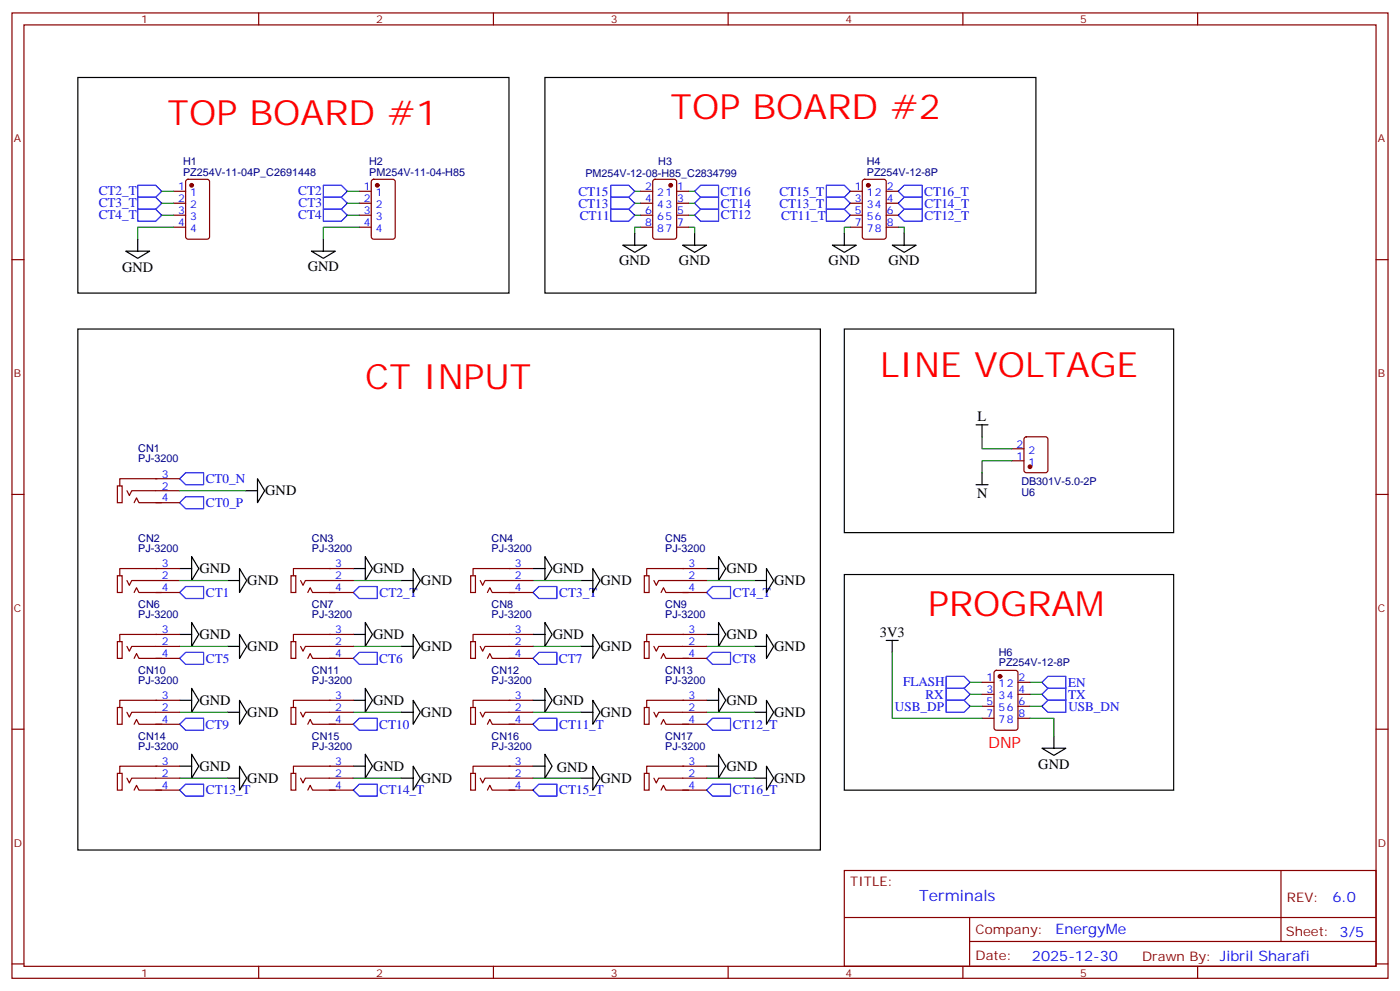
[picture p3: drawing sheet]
<svg xmlns="http://www.w3.org/2000/svg" width="412mm" height="292mm" viewBox="0 0 412 292" stroke-linecap="round" stroke-linejoin="round" font-family="sans-serif">
<g fill="none" stroke="#00f" stroke-width=".35">
<path d="M40.6 58.1h5.3l1.7 1.8-1.7 1.7h-5.3zM40.6 54.6h5.3l1.7 1.7-1.7 1.8h-5.3zM95.2 58.1h5.3l1.8 1.8-1.8 1.7h-5.3zM95.2 54.6h5.3l1.8 1.7-1.8 1.8h-5.3zM179.9 58.1h5.3l1.8 1.8-1.8 1.7h-5.3zM179.9 54.6h5.3l1.8 1.7-1.8 1.8h-5.3zM204.6 56.3l1.8-1.7h5.3v3.5h-5.3zM204.6 59.9l1.8-1.8h5.3v3.5h-5.3zM243.4 54.6h5.3l1.8 1.7-1.8 1.8h-5.3zM243.4 58.1h5.3l1.8 1.8-1.8 1.7h-5.3zM264.6 59.9l1.7-1.8h5.3v3.5h-5.3zM266.3 54.6h5.3v3.5h-5.3l-1.7-1.8z"/>
<path d="M40.6 61.6h5.3l1.7 1.8-1.7 1.8h-5.3zM95.2 61.6h5.3l1.8 1.8-1.8 1.8h-5.3zM179.9 61.6h5.3l1.8 1.8-1.8 1.8h-5.3zM204.6 63.4l1.8-1.8h5.3v3.6h-5.3zM243.4 61.6h5.3l1.8 1.8-1.8 1.8h-5.3zM266.3 61.6h5.3v3.6h-5.3l-1.7-1.8zM52.9 141l1.8-1.8h5.3v3.6h-5.3zM52.9 148.1l1.8-1.8h5.3v3.5h-5.3zM52.9 174.5l1.8-1.7h5.3v3.5h-5.3zM104.1 174.5l1.7-1.7h5.3v3.5h-5.3zM157 174.5l1.7-1.7h5.3v3.5h-5.3zM208.1 174.5l1.8-1.7h5.3v3.5h-5.3z"/>
<path d="M52.9 193.9l1.8-1.7h5.3v3.5h-5.3zM104.1 193.9l1.7-1.7h5.3v3.5h-5.3zM157 193.9l1.7-1.7h5.3v3.5h-5.3zM208.1 193.9l1.8-1.7h5.3v3.5h-5.3zM278.7 199.2h5.3l1.8 1.8-1.8 1.7h-5.3zM52.9 213.3l1.8-1.7h5.3v3.5h-5.3zM104.1 213.3l1.7-1.7h5.3v3.5h-5.3zM157 213.3l1.7-1.7h5.3v3.5h-5.3zM208.1 213.3l1.8-1.7h5.3v3.5h-5.3zM278.7 202.7h5.3l1.8 1.8-1.8 1.8h-5.3zM278.7 206.3h5.3l1.8 1.7-1.8 1.8h-5.3zM306.9 204.5l1.8-1.8h5.3v3.6h-5.3z"/>
<path d="M306.9 201l1.8-1.8h5.3v3.5h-5.3zM306.9 208l1.8-1.7h5.3v3.5h-5.3zM52.9 232.7l1.8-1.7h5.3v3.5h-5.3zM104.1 232.7l1.7-1.7h5.3v3.5h-5.3zM157 232.7l1.7-1.7h5.3v3.5h-5.3zM208.1 232.7l1.8-1.7h5.3v3.5h-5.3z"/>
</g>
<g fill="none" stroke="#870000" stroke-width=".35">
<path d="M3.5 3.8h405.4v284.3h-405.4zM7.1 7.3h398.2v277.3h-398.2zM76.2 3.8v3.5M145.3 3.8v3.5M214.5 3.8v3.5M283.6 3.8v3.5M352.8 3.8v3.5M51.2 56.3h3.5M51.2 59.9h3.5M54.9 53l.5-.2h5.6l.7 .4v16.5l-.4 .7h-5.9l-.7-.4v-16.5zM105.8 56.3h3.6M105.8 59.9h3.6"/>
<path d="M109.6 53l.5-.2h5.6l.7 .4v16.5l-.4 .7h-5.9l-.7-.4v-16.5zM188.7 56.3h3.6M188.7 59.9h3.6M192.5 53l.5-.2h5.6l.7 .4v16.5l-.4 .7h-5.9l-.7-.4v-16.5zM199.3 56.3h3.5M199.3 59.9h3.5M250.5 56.3h3.5M250.5 59.9h3.5M254.2 53l.5-.2h5.6l.7 .4 .1 16.5-.5 .7h-5.9l-.6-.4-.1-16.5zM261.1 56.3h3.5M261.1 59.9h3.5M3.5 76.5h3.6"/>
<path d="M51.2 63.4h3.5M51.2 66.9h3.5M105.8 63.4h3.6M105.8 66.9h3.6M188.7 63.4h3.6M188.7 66.9h3.6M199.3 63.4h3.5M199.3 66.9h3.5M250.5 63.4h3.5M250.5 66.9h3.5M261.1 63.4h3.5M261.1 66.9h3.5"/>
<path d="M405.3 76.5h3.6M298.1 132.2h3.5M298.1 135.7h3.5M301.9 128.9l.4-.2h5.7l.6 .4 .1 9.4-.5 .7h-5.9l-.6-.4-.1-9.4zM3.5 145.6h3.6M34.6 143.1h1.4v5h-1.4zM37.4 144.5l.7 1.4 .7-1.4h14.1M39.5 148.1l.7-1.5 .7 1.5h6.7M45.9 148.1h7M45.9 141h7M46.2 141h-10.9v2.1M405.3 145.6h3.6"/>
<path d="M34.6 169.6h1.4v4.9h-1.4zM37.4 171l.7 1.4 .7-1.4h14.1M39.5 174.5l.7-1.4 .7 1.4h6.7M45.9 174.5h7M45.9 167.5h7M46.2 167.5h-10.9v2.1M85.7 169.6h1.4v4.9h-1.4zM88.5 171l.8 1.4 .7-1.4h14.1M90.7 174.5l.7-1.4 .7 1.4h6.7M97 174.5h7.1M97 167.5h7.1M97.4 167.5h-11v2.1"/>
<path d="M138.6 169.6h1.5v4.9h-1.5zM141.5 171l.7 1.4 .7-1.4h14.1M143.6 174.5l.7-1.4 .7 1.4h6.7M149.9 174.5h7.1M149.9 167.5h7.1M150.3 167.5h-11v2.1M189.8 169.6h1.4v4.9h-1.4zM192.6 171l.7 1.4 .7-1.4h14.1M194.7 174.5l.7-1.4 .7 1.4h6.7M201.1 174.5h7M201.1 167.5h7M201.4 167.5h-10.9v2.1"/>
<path d="M34.6 189h1.4v4.9h-1.4zM37.4 190.4l.7 1.4 .7-1.4h14.1M39.5 193.9l.7-1.4 .7 1.4h6.7M45.9 193.9h7M45.9 186.9h7M46.2 186.9h-10.9v2.1M85.7 189h1.4v4.9h-1.4zM88.5 190.4l.8 1.4 .7-1.4h14.1M90.7 193.9l.7-1.4 .7 1.4h6.7M97 193.9h7.1M97 186.9h7.1M97.4 186.9h-11v2.1"/>
<path d="M138.6 189h1.5v4.9h-1.5zM141.5 190.4l.7 1.4 .7-1.4h14.1M143.6 193.9l.7-1.4 .7 1.4h6.7M149.9 193.9h7.1M149.9 186.9h7.1M150.3 186.9h-11v2.1M189.8 189h1.4v4.9h-1.4zM192.6 190.4l.7 1.4 .7-1.4h14.1M194.7 193.9l.7-1.4 .7 1.4h6.7M201.1 193.9h7M201.1 186.9h7M201.4 186.9h-10.9v2.1"/>
<path d="M293 197.7l.5-.3h5.7l.6 .5 .1 16.5-.5 .6-5.9 .1-.6-.5-.1-16.4zM3.5 214.8h3.6M34.6 208.4h1.4v4.9h-1.4zM37.4 209.8l.7 1.4 .7-1.4h14.1M39.5 213.3l.7-1.4 .7 1.4h6.7M45.9 213.3h7M45.9 206.3h7M46.2 206.3h-10.9v2.1M85.7 208.4h1.4v4.9h-1.4zM88.5 209.8l.8 1.4 .7-1.4h14.1M90.7 213.3l.7-1.4 .7 1.4h6.7M97 213.3h7.1"/>
<path d="M97 206.3h7.1M97.4 206.3h-11v2.1M138.6 208.4h1.5v4.9h-1.5zM141.5 209.8l.7 1.4 .7-1.4h14.1M143.6 213.3l.7-1.4 .7 1.4h6.7M149.9 213.3h7.1M149.9 206.3h7.1M150.3 206.3h-11v2.1M189.8 208.4h1.4v4.9h-1.4zM192.6 209.8l.7 1.4 .7-1.4h14.1M194.7 213.3l.7-1.4 .7 1.4h6.7M201.1 213.3h7"/>
<path d="M201.1 206.3h7M201.4 206.3h-10.9v2.1M289.3 201h3.5M289.3 211.6h3.5M289.3 204.5h3.5M289.3 208h3.5M299.9 201h3.5M299.9 211.6h3.5M299.9 204.5h3.5M299.9 208h3.5M405.3 214.8h3.6M34.6 227.8h1.4v4.9h-1.4z"/>
<path d="M37.4 229.2l.7 1.4 .7-1.4h14.1M39.5 232.7l.7-1.4 .7 1.4h6.7M45.9 232.7h7M45.9 225.7h7M46.2 225.7h-10.9v2.1M85.7 227.8h1.4v4.9h-1.4zM88.5 229.2l.8 1.4 .7-1.4h14.1M90.7 232.7l.7-1.4 .7 1.4h6.7M97 232.7h7.1M97 225.7h7.1M97.4 225.7h-11v2.1M138.6 227.8h1.5v4.9h-1.5z"/>
<path d="M141.5 229.2l.7 1.4 .7-1.4h14.1M143.6 232.7l.7-1.4 .7 1.4h6.7M149.9 232.7h7.1M149.9 225.7h7.1M150.3 225.7h-11v2.1M189.8 227.8h1.4v4.9h-1.4zM192.6 229.2l.7 1.4 .7-1.4h14.1M194.7 232.7l.7-1.4 .7 1.4h6.7M201.1 232.7h7M201.1 225.7h7M201.4 225.7h-10.9v2.1M248.7 256.4h156.6v28.2h-156.6z"/>
<path d="M377.3 256.4v20.9M248.7 270.2h156.5M285.6 277.3h119.6M285.6 270.2v14.2M3.5 283.9h3.6M76.2 284.6v3.5M145.3 284.6v3.5M214.5 284.6v3.5M283.6 284.6v3.5M352.8 284.6v3.5M405.3 283.9h3.6"/>
</g>
<g fill="#870000" stroke="#870000" stroke-width=".35">
<circle cx="303.4" cy="137.5" r=".53"/>
<circle cx="111.1" cy="54.6" r=".53"/>
<circle cx="56.4" cy="54.6" r=".53"/>
<circle cx="255.8" cy="54.6" r=".53"/>
<circle cx="197.6" cy="54.6" r=".53"/>
<circle cx="294.6" cy="199.2" r=".53"/>
</g>
<g fill="none" stroke="#000" stroke-width=".35">
<path d="M22.9 22.8h127v63.5h-127zM160.5 22.8h144.7v63.5h-144.7zM37 74h7.1l-3.5 2.1zM40.6 70.4v3.6M91.7 74h7.1l-3.6 2.1zM95.2 70.4v3.6M183.4 72.2h7.1l-3.5 2.1zM187 68.7v3.5M201.1 72.2h7l-3.5 2.1zM204.6 68.7v3.5M245.2 72.2h7l-3.5 2.1zM248.7 68.7v3.5"/>
<path d="M262.8 72.2h7.1l-3.6 2.1zM266.3 68.7v3.5M22.9 96.9h218.8v153.5h-218.8zM248.7 96.9h97v60h-97zM287.5 125.1h3.5M289.3 125.1v3.6M289.3 139.2v3.6M72.3 144.5h3.5M75.8 141l2.2 3.5-2.2 3.6zM287.5 142.8h3.5M52.9 167.5h3.5M56.4 163.9l2.2 3.6-2.2 3.5z"/>
<path d="M67 171h3.6M70.6 167.5l2.1 3.5-2.1 3.5zM104.1 167.5h3.5M107.6 163.9l2.1 3.6-2.1 3.5zM118.2 171h3.5M121.7 167.5l2.1 3.5-2.1 3.5zM157 167.5h3.5M160.5 163.9l2.1 3.6-2.1 3.5zM171.1 171h3.5M174.6 167.5l2.1 3.5-2.1 3.5zM208.1 167.5h3.6M211.7 163.9l2.1 3.6-2.1 3.5z"/>
<path d="M222.2 171h3.6M225.8 167.5l2.1 3.5-2.1 3.5zM248.7 169.2h97v63.5h-97zM52.9 186.9h3.5M56.4 183.3l2.2 3.6-2.2 3.5zM67 190.4h3.6M70.6 186.9l2.1 3.5-2.1 3.5zM104.1 186.9h3.5M107.6 183.3l2.1 3.6-2.1 3.5zM118.2 190.4h3.5M121.7 186.9l2.1 3.5-2.1 3.5zM157 186.9h3.5"/>
<path d="M160.5 183.3l2.1 3.6-2.1 3.5zM171.1 190.4h3.5M174.6 186.9l2.1 3.5-2.1 3.5zM208.1 186.9h3.6M211.7 183.3l2.1 3.6-2.1 3.5zM222.2 190.4h3.6M225.8 186.9l2.1 3.5-2.1 3.5zM261.1 188.6h3.5M262.8 188.6v3.6M52.9 206.3h3.5M56.4 202.7l2.2 3.6-2.2 3.5zM67 209.8h3.6"/>
<path d="M70.6 206.3l2.1 3.5-2.1 3.5zM104.1 206.3h3.5M107.6 202.7l2.1 3.6-2.1 3.5zM118.2 209.8h3.5M121.7 206.3l2.1 3.5-2.1 3.5zM157 206.3h3.5M160.5 202.7l2.1 3.6-2.1 3.5zM171.1 209.8h3.5M174.6 206.3l2.1 3.5-2.1 3.5zM208.1 206.3h3.6M211.7 202.7l2.1 3.6-2.1 3.5zM222.2 209.8h3.6"/>
<path d="M225.8 206.3l2.1 3.5-2.1 3.5zM310.4 216.9v3.5M52.9 225.7h3.5M56.4 222.1l2.2 3.6-2.2 3.5zM67 229.2h3.6M70.6 225.7l2.1 3.5-2.1 3.5zM104.1 225.7h3.5M107.6 222.1l2.1 3.6-2.1 3.5zM118.2 229.2h3.5M121.7 225.7l2.1 3.5-2.1 3.5zM157 225.7h3.5M160.5 222.1l2.1 3.6-2.1 3.5z"/>
<path d="M171.1 229.2h3.5M174.6 225.7l2.1 3.5-2.1 3.5zM208.1 225.7h3.6M211.7 222.1l2.1 3.6-2.1 3.5zM222.2 229.2h3.6M225.8 225.7l2.1 3.5-2.1 3.5zM306.9 220.4h7.1l-3.6 2.1z"/>
</g>
<g fill="none" stroke="#008700" stroke-width=".35">
<path d="M47.6 59.9h3.6M47.6 56.3h3.6M102.3 59.9h3.5M102.3 56.3h3.5M187 59.9h1.7M187 56.3h1.7M202.8 59.9h1.8M202.8 56.3h1.8M47.6 63.4h3.6M51.2 66.9h-10.6v3.5M102.3 63.4h3.5M105.8 66.9h-10.6v3.5"/>
<path d="M187 63.4h1.7M188.7 66.9h-1.7v1.8M202.8 66.9h1.8v1.8M202.8 63.4h1.8M250.5 66.9h-1.8v1.8M264.6 66.9h1.7v1.8M289.3 128.7v3.5h8.8M298.1 135.7h-8.8v3.5M52.9 144.5h19.4M52.9 171h14.1M104.1 171h14.1M157 171h14.1"/>
<path d="M208.1 171h14.1M52.9 190.4h14.1M104.1 190.4h14.1M157 190.4h14.1M208.1 190.4h14.1M262.8 192.2v19.4h26.5M52.9 209.8h14.1M104.1 209.8h14.1M157 209.8h14.1M208.1 209.8h14.1M285.8 201h3.5M285.8 204.5h3.5"/>
<path d="M285.8 208h3.5M303.4 211.6h7v5.3M303.4 201h3.5M303.4 204.5h3.5M303.4 208h3.5M52.9 229.2h14.1M104.1 229.2h14.1M157 229.2h14.1M208.1 229.2h14.1"/>
</g>
<g font-size="10.2" fill="#f00">
<text x="197.6" y="35.2">TOP BOARD #2</text>
<text x="49.4" y="36.9">TOP BOARD #1</text>
<text x="259.3" y="111">LINE VOLTAGE</text>
<text x="107.6" y="114.5">CT INPUT</text>
<text x="273.4" y="181.6">PROGRAM</text>
</g>
<text font-size="4.6" fill="#f00" x="291" y="220.4">DNP</text>
<text font-size="4.6" fill="#00f" x="270.8" y="265.4">Terminals</text>
<g font-size="4.2">
<text x="36" y="80">GND</text>
<text x="90.6" y="79.9">GND</text>
<text x="182.4" y="78.2">GND</text>
<text x="200" y="78.2">GND</text>
<text x="244.1" y="78.2">GND</text>
<text x="261.7" y="78.2">GND</text>
<text x="288" y="124">L</text>
<text x="78.1" y="145.9">GND</text>
<text x="287.8" y="146.7">N</text>
<text x="58.7" y="168.9">GND</text>
<text x="72.8" y="172.4">GND</text>
<text x="109.9" y="168.9">GND</text>
<text x="124" y="172.4">GND</text>
<text x="162.8" y="168.9">GND</text>
<text x="176.9" y="172.4">GND</text>
<text x="214" y="168.9">GND</text>
<text x="228.1" y="172.4">GND</text>
<text x="58.7" y="188.3">GND</text>
<text x="72.8" y="191.8">GND</text>
<text x="109.9" y="188.3">GND</text>
<text x="124" y="191.8">GND</text>
<text x="162.8" y="188.3">GND</text>
<text x="176.9" y="191.8">GND</text>
<text x="214" y="188.3">GND</text>
<text x="228.1" y="191.8">GND</text>
<text x="259.2" y="187.5">3V3</text>
<text x="58.7" y="207.7">GND</text>
<text x="109.9" y="207.7">GND</text>
<text x="162.8" y="207.7">GND</text>
<text x="214" y="207.7">GND</text>
<text x="72.8" y="211.2">GND</text>
<text x="124" y="211.2">GND</text>
<text x="176.9" y="211.2">GND</text>
<text x="228.1" y="211.2">GND</text>
<text x="58.7" y="227.1">GND</text>
<text x="109.9" y="227.1">GND</text>
<text x="164" y="227.4">GND</text>
<text x="214" y="227.1">GND</text>
<text x="305.9" y="226.4">GND</text>
<text x="72.8" y="230.6">GND</text>
<text x="124" y="230.6">GND</text>
<text x="176.9" y="230.6">GND</text>
<text x="228.1" y="230.6">GND</text>
</g>
<g font-size="4.2" fill="#00f">
<text x="392.5" y="265.7">6.0</text>
<text x="310.9" y="275.2">EnergyMe</text>
<text x="304" y="283">2025-12-30</text>
</g>
<g font-size="3.9" fill="#00f">
<text x="29.1" y="57.5">CT2_T</text>
<text x="87.9" y="57.5">CT2</text>
<text x="170.4" y="57.6">CT15</text>
<text x="212.3" y="57.7">CT16</text>
<text x="229.6" y="57.6">CT15_T</text>
<text x="272.2" y="57.7">CT16_T</text>
<text x="29.1" y="61">CT3_T</text>
<text x="29.1" y="64.6">CT4_T</text>
<text x="87.9" y="64.6">CT4</text>
<text x="88" y="61.1">CT3</text>
<text x="170.4" y="61.1">CT13</text>
<text x="170.8" y="64.7">CT11</text>
<text x="212.4" y="64.6">CT12</text>
<text x="212.4" y="61.1">CT14</text>
<text x="229.6" y="61.1">CT13_T</text>
<text x="230.1" y="64.7">CT11_T</text>
<text x="272.3" y="61.1">CT14_T</text>
<text x="272.3" y="64.7">CT12_T</text>
<text x="60.6" y="142.3">CT0_N</text>
<text x="60.7" y="149.3">CT0_P</text>
<text x="60.7" y="175.9">CT1</text>
<text x="111.8" y="175.8">CT2_T</text>
<text x="164.7" y="175.8">CT3_T</text>
<text x="215.9" y="175.8">CT4_T</text>
<text x="60.7" y="195.2">CT5</text>
<text x="111.7" y="195.2">CT6</text>
<text x="164.7" y="195.2">CT7</text>
<text x="215.8" y="195.2">CT8</text>
<text x="266" y="202.1">FLASH</text>
<text x="314.7" y="202.3">EN</text>
<text x="263.6" y="209.3">USB_DP</text>
<text x="272.6" y="205.8">RX</text>
<text x="314.6" y="205.8">TX</text>
<text x="314.7" y="209.3">USB_DN</text>
<text x="60.6" y="214.6">CT9</text>
<text x="111.7" y="214.6">CT10</text>
<text x="164.7" y="214.6">CT11_T</text>
<text x="215.9" y="214.6">CT12_T</text>
<text x="60.7" y="234">CT13_T</text>
<text x="111.8" y="234">CT14_T</text>
<text x="164.7" y="234">CT15_T</text>
<text x="215.9" y="234">CT16_T</text>
</g>
<g font-size="3.9" fill="#800">
<text x="250.5" y="261">TITLE:</text>
<text x="379.1" y="265.7">REV:</text>
<text x="287.4" y="275.2">Company:</text>
<text x="378.7" y="275.8">Sheet: 3/5</text>
<text x="287.4" y="282.9">Date:</text>
<text x="336.4" y="282.9">Drawn By: Jibril Sharafi</text>
</g>
<g font-size="3.2" fill="#800">
<text x="41.6" y="6.8">1</text>
<text x="110.8" y="6.8">2</text>
<text x="179.9" y="6.8">3</text>
<text x="249.1" y="6.8">4</text>
<text x="318.2" y="6.8">5</text>
<text x="4.1" y="41.9">A</text>
<text x="405.9" y="41.9">A</text>
<text x="4.1" y="111.1">B</text>
<text x="405.9" y="111.1">B</text>
<text x="4.1" y="180.2">C</text>
<text x="405.9" y="180.2">C</text>
<text x="4.1" y="249.3">D</text>
<text x="405.9" y="249.3">D</text>
<text x="41.6" y="287.6">1</text>
<text x="110.8" y="287.6">2</text>
<text x="179.9" y="287.6">3</text>
<text x="249.1" y="287.6">4</text>
<text x="318.2" y="287.6">5</text>
</g>
<g font-size="3.2" fill="#000080">
<text x="53.9" y="51.8">PZ254V-11-04P_C2691448</text>
<text x="53.9" y="48.7">H1</text>
<text x="108.8" y="51.8">PM254V-11-04-H85</text>
<text x="108.8" y="48.6">H2</text>
<text x="172.4" y="52.2">PM254V-12-08-H85_C2834799</text>
<text x="193.9" y="48.7">H3</text>
<text x="255.4" y="51.8">PZ254V-12-8P</text>
<text x="255.4" y="48.7">H4</text>
<text x="40.7" y="136.2">PJ-3200</text>
<text x="40.7" y="133.2">CN1</text>
<text x="300.9" y="143">DB301V-5.0-2P</text>
<text x="300.9" y="146">U6</text>
<text x="40.7" y="159.6">CN2</text>
<text x="91.9" y="159.6">CN3</text>
<text x="144.8" y="159.6">CN4</text>
<text x="196" y="159.6">CN5</text>
<text x="40.7" y="162.7">PJ-3200</text>
<text x="91.9" y="162.7">PJ-3200</text>
<text x="144.8" y="162.7">PJ-3200</text>
<text x="196" y="162.7">PJ-3200</text>
<text x="40.7" y="179">CN6</text>
<text x="91.9" y="179">CN7</text>
<text x="144.8" y="179">CN8</text>
<text x="196" y="179">CN9</text>
<text x="40.7" y="182.1">PJ-3200</text>
<text x="91.9" y="182.1">PJ-3200</text>
<text x="144.8" y="182.1">PJ-3200</text>
<text x="196" y="182.1">PJ-3200</text>
<text x="294.2" y="196.3">PZ254V-12-8P</text>
<text x="294.2" y="193.2">H6</text>
<text x="40.7" y="201.5">PJ-3200</text>
<text x="40.7" y="198.4">CN10</text>
<text x="91.9" y="201.5">PJ-3200</text>
<text x="91.9" y="198.4">CN11</text>
<text x="144.8" y="201.5">PJ-3200</text>
<text x="144.8" y="198.4">CN12</text>
<text x="196" y="201.5">PJ-3200</text>
<text x="196" y="198.4">CN13</text>
<text x="40.7" y="220.9">PJ-3200</text>
<text x="40.7" y="217.8">CN14</text>
<text x="91.9" y="220.9">PJ-3200</text>
<text x="91.9" y="217.8">CN15</text>
<text x="144.8" y="220.9">PJ-3200</text>
<text x="144.8" y="217.8">CN16</text>
<text x="196" y="220.9">PJ-3200</text>
<text x="196" y="217.8">CN17</text>
</g>
<g font-size="3.2" fill="#00f">
<text x="52.5" y="56">1</text>
<text x="52.5" y="59.5">2</text>
<text x="56" y="57.7">1</text>
<text x="107.2" y="56">1</text>
<text x="107.2" y="59.5">2</text>
<text x="110.7" y="57.7">1</text>
<text x="190.1" y="59.5">4</text>
<text x="190.1" y="56">2</text>
<text x="193.6" y="57.7">21</text>
<text x="199.5" y="56">1</text>
<text x="199.5" y="59.5">3</text>
<text x="251.8" y="56">1</text>
<text x="251.8" y="59.5">3</text>
<text x="255.3" y="57.7">12</text>
<text x="261.2" y="59.5">4</text>
<text x="261.2" y="56">2</text>
<text x="52.5" y="63">3</text>
<text x="56" y="61.3">2</text>
<text x="56" y="64.8">3</text>
<text x="107.2" y="63">3</text>
<text x="110.7" y="61.3">2</text>
<text x="110.7" y="64.8">3</text>
<text x="190.1" y="63">6</text>
<text x="193.6" y="64.8">65</text>
<text x="193.6" y="61.3">43</text>
<text x="199.5" y="63">5</text>
<text x="251.8" y="63">5</text>
<text x="255.3" y="61.3">34</text>
<text x="255.3" y="64.8">56</text>
<text x="261.2" y="63">6</text>
<text x="52.5" y="66.6">4</text>
<text x="56" y="68.3">4</text>
<text x="107.2" y="66.6">4</text>
<text x="110.7" y="68.3">4</text>
<text x="190.1" y="66.6">8</text>
<text x="193.6" y="68.3">87</text>
<text x="199.5" y="66.6">7</text>
<text x="251.8" y="66.6">7</text>
<text x="255.3" y="68.3">78</text>
<text x="261.2" y="66.6">8</text>
<text x="299.4" y="131.8">2</text>
<text x="299.4" y="135.4">1</text>
<text x="302.9" y="133.6">2</text>
<text x="302.9" y="137.1">1</text>
<text x="47.6" y="140.7">3</text>
<text x="47.6" y="147.7">4</text>
<text x="47.6" y="144.2">2</text>
<text x="47.6" y="167.1">3</text>
<text x="98.8" y="167.1">3</text>
<text x="151.7" y="167.1">3</text>
<text x="202.8" y="167.1">3</text>
<text x="47.6" y="170.6">2</text>
<text x="98.8" y="170.6">2</text>
<text x="151.7" y="170.6">2</text>
<text x="202.8" y="170.6">2</text>
<text x="47.6" y="174.2">4</text>
<text x="98.8" y="174.2">4</text>
<text x="151.7" y="174.2">4</text>
<text x="202.8" y="174.2">4</text>
<text x="47.6" y="190">2</text>
<text x="47.6" y="186.5">3</text>
<text x="98.8" y="190">2</text>
<text x="98.8" y="186.5">3</text>
<text x="151.7" y="190">2</text>
<text x="151.7" y="186.5">3</text>
<text x="202.8" y="190">2</text>
<text x="202.8" y="186.5">3</text>
<text x="47.6" y="193.6">4</text>
<text x="98.8" y="193.6">4</text>
<text x="151.7" y="193.6">4</text>
<text x="202.8" y="193.6">4</text>
<text x="290.6" y="200.6">1</text>
<text x="294.1" y="202.4">12</text>
<text x="300" y="200.6">2</text>
<text x="47.6" y="209.4">2</text>
<text x="47.6" y="205.9">3</text>
<text x="98.8" y="209.4">2</text>
<text x="98.8" y="205.9">3</text>
<text x="151.7" y="209.4">2</text>
<text x="151.7" y="205.9">3</text>
<text x="202.8" y="209.4">2</text>
<text x="202.8" y="205.9">3</text>
<text x="290.6" y="204.2">3</text>
<text x="290.6" y="207.7">5</text>
<text x="294.1" y="205.9">34</text>
<text x="294.1" y="209.4">56</text>
<text x="300" y="207.7">6</text>
<text x="300" y="204.2">4</text>
<text x="47.6" y="213">4</text>
<text x="98.8" y="213">4</text>
<text x="151.7" y="213">4</text>
<text x="202.8" y="213">4</text>
<text x="290.6" y="211.2">7</text>
<text x="294.1" y="213">78</text>
<text x="300" y="211.2">8</text>
<text x="47.6" y="225.3">3</text>
<text x="98.8" y="225.3">3</text>
<text x="151.7" y="225.3">3</text>
<text x="202.8" y="225.3">3</text>
<text x="47.6" y="232.4">4</text>
<text x="47.6" y="228.8">2</text>
<text x="98.8" y="232.4">4</text>
<text x="98.8" y="228.8">2</text>
<text x="151.7" y="232.4">4</text>
<text x="151.7" y="228.8">2</text>
<text x="202.8" y="232.4">4</text>
<text x="202.8" y="228.8">2</text>
</g>
</svg>
